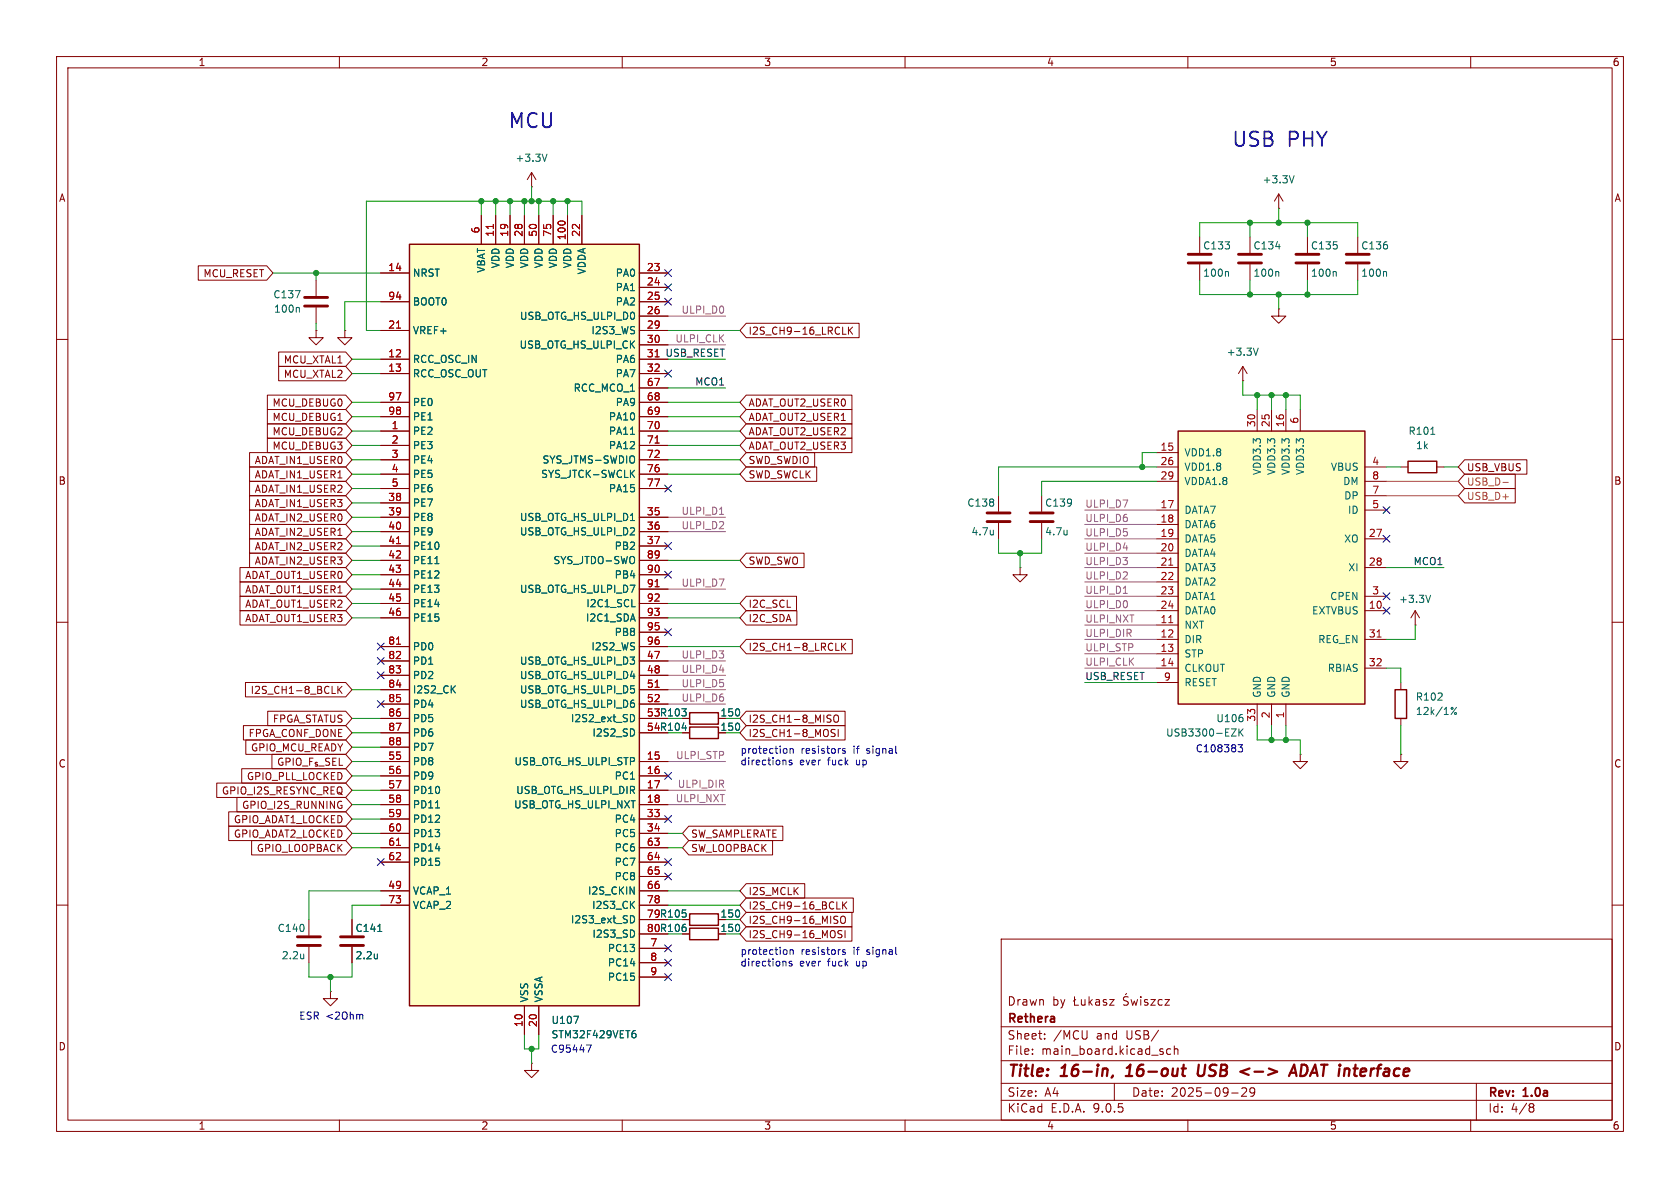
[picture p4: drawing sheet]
<svg xmlns="http://www.w3.org/2000/svg" width="297mm" height="210mm" viewBox="0 0 297 210" stroke-linecap="round" stroke-linejoin="round" font-family="sans-serif">
<g fill="none" stroke="#840000" stroke-width=".18">
<path d="M10 10h277v190h-277zM12 12h273v186h-273zM60 10v2M110 10v2M160 10v2M210 10v2M260 10v2M94 33h.1M94 30.5l-.8 1.3M94 30.5l.7 1.3M94 30.5v2.5M226.1 36.8h.1"/>
<path d="M226.1 34.3l-.8 1.3M226.1 34.3l.7 1.3M226.1 34.3v2.5M55.9 58.4v1.3h1.2l-1.2 1.3-1.3-1.3h1.3M55.9 58.4h.1M55.9 49.5v2.8M55.9 54.4v2.8M61 58.4v1.3h1.2l-1.2 1.3-1.3-1.3h1.3M61 58.4h.1M212.1 41.9v2.8M212.1 46.7v2.8M221 41.9v2.8"/>
<path d="M221 46.7v2.8M226.1 54.6v1.3h1.2l-1.2 1.3-1.3-1.3h1.3M226.1 54.6h.1M10 60h2M219.7 67.3h.1M219.7 64.8l-.8 1.2M219.7 64.8l.8 1.2M219.7 64.8v2.5M285 60h2M176.5 87.6v2.8M176.5 92.5v2.8M247.6 82.6h1.3"/>
<path d="M254 82.6h1.3M10 110h2M180.3 100.3v1.3h1.3l-1.3 1.3-1.2-1.3h1.2M180.3 100.3h.1M250.2 110.5h.1M250.2 108l-.8 1.2M250.2 108l.8 1.2M250.2 108v2.5M285 110h2M229.9 133.4v1.2h1.2l-1.2 1.3-1.3-1.3h1.3M229.9 133.4h.1M247.6 133.4v1.2h1.3l-1.3 1.3-1.2-1.3h1.2"/>
<path d="M247.6 133.4h.1M247.6 120.7v1.2M247.6 127v1.3M10 160h2M54.6 162.6v2.8M54.6 167.4v2.8M58.4 175.3v1.2h1.3l-1.3 1.3-1.3-1.3h1.3M58.4 175.3h.1M62.2 162.6v2.8M62.2 167.4v2.8M120.6 165.1h1.3M120.6 162.6h1.3"/>
<path d="M177 166h108v32h-108zM190 176.2v1.5h.7M190.2 176.7l-.5 .3M191.2 176.7v.9l.4 .1 .2-.1M191.8 176.7v1M192.5 176.2v1.5M192.7 177.1l.4 .6M193.1 176.7l-.6 .6M193.7 176.8h.6l.1 .9M194.4 177.1h-.5a.29 .29 0 0 0-.2 .3 .29 .29 0 0 0 .2 .3l.5-.1M195.6 176.8l-.4-.1-.2 .2 .1 .2 .5 .2v.3h-.6M196.2 176.7h.8l-.8 1h.8"/>
<path d="M199.2 175.6l-.2 .2M199.5 176.3l-.6-.1-.2 .1v.5l.6 .3 .2 .3-.3 .3-.6-.1M200 176.7l.2 1 .3-.7 .3 .7 .3-1M201.7 176.2v.1M201.7 176.7v1M202.9 176.8l-.4-.1-.2 .2 .1 .2 .5 .2v.3h-.6M203.5 176.7h.7l-.7 1h.7M205.5 176.8l-.5-.1-.3 .3v.4l.2 .2h.6M206 176.7h.7l-.7 1h.7M285 160h2M60 198v2M94 188v1.2h1.2l-1.2 1.3-1.3-1.3h1.3"/>
<path d="M94 188h.1M110 198v2M160 198v2M177 194.5h108M177 191.5h108M177 187.5h108M177 181.5h108M182.5 186.3v.1M182.5 185.5v.1M184.7 183.6v.1M184.7 182.8v.1M192.2 182.2l-.1 1.4"/>
<path d="M197 191.5v3M205.5 185.9l.2 .2-.2 .3M205.5 185.4l.1 .1M207 185.5l-.5-.1-.3 .3v.4l.2 .2h.6M207.6 185.5l.2-.1 .4 .1v.9M207.6 184.9v1.5M210 198v2M217.7 193.2h1.2M219.5 192.4l.6-.1 .2 .1 .1 .3-.9 1.1h.9M221.8 192.9l-.3 .3h-.3l-.2-.3 .1-.5 .4-.1 .2 .1a.99 .99 0 0 1-.3 1.4h-.3M260 198v2M261 191.5v6.5"/>
<path d="M270.6 195.1l.4 .1 .2 .2-.3 .3M270.6 195.7h.3M270.9 195.7l.2 .2 .1 .4-.2 .2-.4 .1"/>
</g>
<path d="M196.7 190.1l-.2 .4M199 190.2h1.2M199.6 188.5l-.4 .3M208.9 188.9h.8M211.9 188.2l-.2 1.6 .2 .3a.66 .66 0 0 0 .9-.1M220.9 188.9l-1.6 .5 1.5 .6M227.9 190.2l.9-2 .4 2M228.1 189.6h1M230.6 188.2h-.5l-.2 2 .7-.1" fill="none" stroke="#840000" stroke-width=".4"/>
<g fill="none" stroke="#006464" stroke-width=".18">
<path d="M96.7 27.2l-.4 1.3M228.8 31.1l-.4 1.2M52.2 51.4h.8l-.5 1.2M52.7 54.3l.2 .2v.7M217 48l.2 .2v.6M225.5 43.6h.8M225.9 48l.2 .2v.6M222.4 61.5l-.4 1.3M252.9 76.8h.8M175.6 93.7v.9M175.6 94.4l-.1 .1M252.9 105.2l-.4 1.3"/>
<path d="M256.6 125.1l.1-.1 .2 .2-.2 .2-.1-.1M257.5 125l-1 1.3M53.7 168.6v.9M53.7 169.4h-.1M66.7 168.6v.9M66.7 169.4h.1M66.8 164.7h.7"/>
<circle cx="257.3" cy="126.1" r=".18"/>
</g>
<path d="M53.8 52.6h4.1M53.8 54.1h4.1M210.1 45h4M210.1 46.5h4M218.9 45h4.1M218.9 46.5h4.1M174.5 90.7h4.1M174.5 92.2h4.1M52.6 165.6h4M52.6 167.1h4M60.2 165.6h4.1M60.2 167.1h4.1" fill="none" stroke="#840000" stroke-width=".51"/>
<path d="M248.9 81.5h5.1v2.1h-5.1zM246.6 121.9h2.1v5.1h-2.1zM121.9 164.1h5.1v2h-5.1zM121.9 161.5h5.1v2.1h-5.1z" fill="none" stroke="#840000" stroke-width=".25"/>
<path d="M72.4 43.2h40.6v134.6h-40.6z" fill="#ffffc2"/>
<path d="M72.4 43.2h40.6v134.6h-40.6z" fill="none" stroke="#840000" stroke-width=".25"/>
<g fill="none" stroke="#840000" stroke-width=".18">
<path d="M85.1 38.1v5.1M87.6 38.1v5.1M90.2 38.1v5.1M92.7 38.1v5.1M95.2 38.1v5.1M97.8 38.1v5.1M100.3 38.1v5.1M102.9 38.1v5.1M67.3 48.3h5.1M67.3 53.3h5.1M67.3 58.4h5.1M113 48.3h5.1"/>
<path d="M113 53.3h5.1M113 58.4h5.1M113 50.8h5.1M113 55.9h5.1M67.3 63.5h5.1M67.3 66h5.1M67.3 71.1h5.1M67.3 73.7h5.1M67.3 76.2h5.1M67.3 78.7h5.1M113 63.5h5.1M113 66h5.1"/>
<path d="M113 71.1h5.1M113 73.7h5.1M113 76.2h5.1M113 78.7h5.1M113 61h5.1M113 68.6h5.1M67.3 81.3h5.1M67.3 83.8h5.1M67.3 86.4h5.1M67.3 88.9h5.1M67.3 91.4h5.1M67.3 94h5.1"/>
<path d="M67.3 96.5h5.1M67.3 99.1h5.1M113 81.3h5.1M113 83.8h5.1M113 86.4h5.1M113 91.4h5.1M113 94h5.1M113 96.5h5.1M113 99.1h5.1M184.1 87.6v2.8M184.1 92.5v2.8M67.3 101.6h5.1"/>
<path d="M67.3 104.1h5.1M67.3 106.7h5.1M67.3 109.2h5.1M67.3 114.3h5.1M67.3 116.8h5.1M67.3 119.4h5.1M113 101.6h5.1M113 104.1h5.1M113 106.7h5.1M113 109.2h5.1M113 114.3h5.1M113 116.8h5.1"/>
<path d="M113 119.4h5.1M113 111.8h5.1M67.3 121.9h5.1M67.3 124.5h5.1M67.3 127h5.1M67.3 129.5h5.1M67.3 132.1h5.1M67.3 134.6h5.1M67.3 137.2h5.1M67.3 139.7h5.1M113 121.9h5.1M113 124.5h5.1"/>
<path d="M113 127h5.1M113 129.5h5.1M113 134.6h5.1M113 137.2h5.1M113 139.7h5.1M67.3 142.2h5.1M67.3 144.8h5.1M67.3 147.3h5.1M67.3 149.9h5.1M67.3 152.4h5.1M67.3 157.5h5.1M113 142.2h5.1"/>
<path d="M113 144.8h5.1M113 147.3h5.1M113 149.9h5.1M113 152.4h5.1M113 157.5h5.1M113 154.9h5.1M67.3 160h5.1M92.7 177.8v5.1M95.2 177.8v5.1M113 160h5.1M113 162.6h5.1M113 165.1h5.1"/>
<path d="M113 167.6h5.1M113 170.2h5.1M113 172.7h5.1"/>
</g>
<path d="M87.2 39.7v.7M70.1 58h.7M115.8 63.1h.7M115.8 78.3h.7M70.1 96.1h.7M70.1 113.9h.7M115.8 103.7h.7M115.8 121.5h.7M70.1 149.4h.7" fill="none" stroke="#a90000" stroke-width=".18"/>
<g fill="none" stroke="#006464" stroke-width=".18">
<path d="M111.5 76.8h.7M76.9 99.6h.7M111.5 92h.7M111.6 83.7l.6 .7M112 80.7a.9 .9 0 0 1 0 1.1M112.2 83.1l-.7 .8M188.6 93.7v.9M188.6 94.4v.1M111.7 107.3h.6M111.8 126.3a.68 .68 0 0 1 .4 .6 .68 .68 0 0 1-.4 .7M77 142.8h.7M101.4 179.6h.9l-.6 1.3"/>
<path d="M111.8 161.9a.68 .68 0 0 1 .4 .6 .68 .68 0 0 1-.4 .6M112 182.7h.2l.2 .2v.4l-.4 .2M112.1 182.2h.2"/>
</g>
<path d="M182.1 90.7h4.1M182.1 92.2h4.1" fill="none" stroke="#840000" stroke-width=".51"/>
<path d="M208.3 76.2h33v48.3h-33z" fill="#ffffc2"/>
<path d="M208.3 76.2h33v48.3h-33zM121.9 128.5h5.1v2.1h-5.1zM121.9 126h5.1v2h-5.1z" fill="none" stroke="#840000" stroke-width=".25"/>
<g fill="none" stroke="#840000" stroke-width=".18">
<path d="M85.1 38.1v5.1M87.6 38.1v5.1M90.2 38.1v5.1M92.7 38.1v5.1M95.2 38.1v5.1M97.8 38.1v5.1M100.3 38.1v5.1M102.9 38.1v5.1M35.1 47h12l1.2 1.3-1.2 1.2h-12zM67.3 48.3h5.1M67.3 53.3h5.1M67.3 58.4h5.1"/>
<path d="M113 48.3h5.1M113 53.3h5.1M113 58.4h5.1M113 50.8h5.1M113 55.9h5.1M131.9 57.1h20v2.6h-20l-1.1-1.3zM149 59.1h.6M150 57.8v1.3M150.2 58.4l.5 .7M150.7 57.8l-.7 .7M231.1 41.9v2.8M231.1 46.7v2.8"/>
<path d="M240 41.9v2.8M240 46.7v2.8M47.3 74.9h13.8l1.1 1.3-1.1 1.3h-13.8zM47.3 69.8h13.8l1.1 1.3-1.1 1.3h-13.8zM47.3 72.4h13.8l1.1 1.3-1.1 1.2h-13.8zM47.3 77.5h13.8l1.1 1.2-1.1 1.3h-13.8zM49.3 62.2h11.8l1.1 1.3-1.1 1.3h-11.8zM49.3 64.8h11.8l1.1 1.2-1.1 1.3h-11.8zM67.3 63.5h5.1M67.3 66h5.1M67.3 71.1h5.1M67.3 73.7h5.1"/>
<path d="M67.3 76.2h5.1M67.3 78.7h5.1M113 63.5h5.1M113 66h5.1M113 71.1h5.1M113 73.7h5.1M113 76.2h5.1M113 78.7h5.1M113 61h5.1M113 68.6h5.1M131.9 77.5h18.7v2.5h-18.7l-1.1-1.3zM131.9 74.9h18.7v2.6h-18.7l-1.1-1.3z"/>
<path d="M131.9 72.4h18.7v2.5h-18.7l-1.1-1.2zM131.9 69.8h18.7v2.6h-18.7l-1.1-1.3zM222.2 72.4v3.8M224.8 72.4v3.8M227.3 72.4v3.8M229.9 72.4v3.8M44.1 97.8h17l1.1 1.3-1.1 1.2h-17zM44.1 87.6h17l1.1 1.3-1.1 1.3h-17zM44.1 90.2h17l1.1 1.2-1.1 1.3h-17zM44.1 80h17l1.1 1.3-1.1 1.3h-17zM44.1 85.1h17l1.1 1.3-1.1 1.2h-17zM44.1 82.5h17l1.1 1.3-1.1 1.3h-17z"/>
<path d="M44.1 95.2h17l1.1 1.3-1.1 1.3h-17zM44.1 92.7h17l1.1 1.3-1.1 1.3h-17zM67.3 81.3h5.1M67.3 83.8h5.1M67.3 86.4h5.1M67.3 88.9h5.1M67.3 91.4h5.1M67.3 94h5.1M67.3 96.5h5.1M67.3 99.1h5.1M113 81.3h5.1M113 83.8h5.1"/>
<path d="M113 86.4h5.1M113 91.4h5.1M113 94h5.1M113 96.5h5.1M113 99.1h5.1M131.9 97.8h10.2v2.5h-10.2l-1.1-1.2zM131.9 82.5h12.5v2.6h-12.5l-1.1-1.3zM131.9 80h12.1v2.6h-12.1l-1.1-1.3zM204.5 82.6h3.8M204.5 85.1h3.8M204.5 90.2h3.8M204.5 95.3h3.8"/>
<path d="M204.5 80h3.8M204.5 92.7h3.8M204.5 97.8h3.8M241.3 82.6h3.8M241.3 85.1h3.8M241.3 87.6h3.8M241.3 90.2h3.8M241.3 95.3h3.8M258.9 83.8h9v2.6h-9l-1.1-1.3zM258.9 81.3h11v2.5h-11l-1.1-1.2zM258.9 86.4h9v2.5h-9l-1.1-1.3zM42.4 100.3h18.7l1.1 1.3-1.1 1.3h-18.7z"/>
<path d="M42.4 105.4h18.7l1.1 1.3-1.1 1.3h-18.7zM42.4 107.9h18.7l1.1 1.3-1.1 1.3h-18.7zM42.4 102.9h18.7l1.1 1.2-1.1 1.3h-18.7zM67.3 101.6h5.1M67.3 104.1h5.1M67.3 106.7h5.1M67.3 109.2h5.1M67.3 114.3h5.1M67.3 116.8h5.1M67.3 119.4h5.1M113 101.6h5.1M113 104.1h5.1"/>
<path d="M113 106.7h5.1M113 109.2h5.1M113 114.3h5.1M113 116.8h5.1M113 119.4h5.1M113 111.8h5.1M131.9 113h18.8v2.6h-18.8l-1.1-1.3zM131.9 105.4h8.9v2.6h-8.9l-1.1-1.3zM131.9 107.9h9v2.6h-9l-1.1-1.3zM147.8 115h.6M148.8 113.7v1.3M149 114.2l.5 .8"/>
<path d="M149.5 113.7l-.7 .7M204.5 100.3h3.8M204.5 105.4h3.8M204.5 108h3.8M204.5 113h3.8M204.5 118.1h3.8M204.5 102.9h3.8M204.5 110.5h3.8M204.5 115.6h3.8M241.3 100.3h3.8M241.3 105.4h3.8M241.3 108h3.8"/>
<path d="M241.3 113h3.8M241.3 118.1h3.8M38.3 138.4h22.8l1.1 1.3-1.1 1.3h-22.8zM42.7 135.9h18.4l1.1 1.3-1.1 1.2h-18.4zM43 128.3h18.1l1.1 1.2-1.1 1.3h-18.1zM43.4 120.6h17.7l1.1 1.3-1.1 1.3h-17.7zM43.5 130.8h17.6l1.1 1.3-1.1 1.3h-17.6zM47.3 125.7h13.8l1.1 1.3-1.1 1.3h-13.8zM48.1 133.3h13l1.1 1.3-1.1 1.3h-13zM58.7 122.6h.6M59.7 121.3v1.3M59.9 121.9l.6 .7"/>
<path d="M60.5 121.3l-.8 .7M67.3 129.5h5.1M67.3 127h5.1M67.3 121.9h5.1M67.3 124.5h5.1M67.3 132.1h5.1M67.3 134.6h5.1M67.3 137.2h5.1M67.3 139.7h5.1M113 129.5h5.1M113 127h5.1M113 121.9h5.1"/>
<path d="M113 124.5h5.1M113 134.6h5.1M113 137.2h5.1M113 139.7h5.1M120.6 129.5h1.3M120.6 127h1.3M131.9 125.7h17.5v2.6h-17.5l-1.1-1.3zM131.9 128.3h17.5v2.5h-17.5l-1.1-1.3zM146.9 129.3l.7 .5-.2 .4-.5-.1M147.6 126.5l.1-.1a.43 .43 0 0 1 .5 .4v.4a.42 .42 0 0 1-.4 .5 .42 .42 0 0 1-.4-.5v-.4zM147.6 129l-.4-.1-.3 .3M148.2 128.9v1.3"/>
<path d="M204.5 120.7h3.8M222.2 124.5v3.8M224.8 124.5v3.8M227.3 124.5v3.8M40.4 146h20.7l1.1 1.3-1.1 1.3h-20.7zM40.4 143.5h20.7l1.1 1.3-1.1 1.3h-20.7zM41.9 141h19.2l1.1 1.2-1.1 1.3h-19.2zM44.5 148.6h16.6l1.1 1.3-1.1 1.2h-16.6zM67.3 142.2h5.1M67.3 144.8h5.1M67.3 147.3h5.1M67.3 149.9h5.1"/>
<path d="M67.3 152.4h5.1M67.3 157.5h5.1M113 142.2h5.1M113 144.8h5.1M113 147.3h5.1M113 149.9h5.1M113 152.4h5.1M113 157.5h5.1M113 154.9h5.1M121.8 146h16.6v2.6h-16.6l-1.2-1.3zM121.8 148.6h14.8v2.5h-14.8l-1.2-1.2zM131.9 156.2h10.4v2.6h-10.4l-1.1-1.3z"/>
<path d="M131.9 158.7h19v2.6h-19l-1.1-1.3zM149 159.4v1.3M149.2 160l.5 .7M149.7 159.4l-.7 .7M62.2 162.6v2.8M62.2 167.4v2.8M67.3 160h5.1M92.7 177.8v5.1M95.2 177.8v5.1M113 165.1h5.1M113 162.6h5.1M113 160h5.1"/>
<path d="M113 167.6h5.1M113 170.2h5.1M113 172.7h5.1M120.6 165.1h1.3M120.6 162.6h1.3M131.9 161.3h18.7v2.5h-18.7l-1.1-1.2zM131.9 163.8h18.7v2.6h-18.7l-1.1-1.3zM147.9 162h.2M147.9 160.7h.6M148 162.7l.1 .2-.1 .3M148.7 162.1l.2-.1a.43 .43 0 0 1 .6 .4v.4a.42 .42 0 0 1-.5 .4 .42 .42 0 0 1-.4-.4zM148.8 164.6l-.4-.1-.2 .1v.4l.5 .2 .1 .3-.2 .3-.5-.1"/>
<path d="M149.4 164.5v1.3"/>
</g>
<path d="M87.2 39.7v.7M70.1 58h.7M115.8 63.1h.7M115.8 78.3h.7M70.1 96.1h.7M206.6 99.9h.7M70.1 113.9h.7M115.8 103.7h.7M206.6 110.1h.7M243.4 112.6h.8M115.8 121.5h.7M70.1 149.4h.7" fill="none" stroke="#a90000" stroke-width=".18"/>
<g fill="none" stroke="#006464" stroke-width=".18">
<path d="M236.1 48l.1 .2v.6M244.9 48l.2 .2v.6M111.5 76.8h.7M76.9 99.6h.7M111.5 92h.7M111.6 83.7l.6 .7M112 80.7a.9 .9 0 0 1 0 1.1M112.2 83.1l-.7 .8M111.7 107.3h.6M111.8 126.3a.68 .68 0 0 1 .4 .6 .68 .68 0 0 1-.4 .7M120.6 128.7h.8M217.7 128.8h.8l-.8 1.3h.8"/>
<path d="M219 128.8v1.3M219.2 129.4l.6 .7M219.7 126.9v.6M219.8 128.8l-.8 .8M77 142.8h.7M66.7 168.6v.9M66.7 169.4h.1M66.8 164.7h.7M101.4 179.6h.9l-.6 1.3M111.8 161.9a.68 .68 0 0 1 .4 .6 .68 .68 0 0 1-.4 .6M112 182.7h.2l.2 .2v.4l-.4 .2M112.1 182.2h.2"/>
</g>
<path d="M229.1 45h4.1M229.1 46.5h4.1M238 45h4.1M238 46.5h4.1" fill="none" stroke="#840000" stroke-width=".51"/>
<path d="M245.1 87.6h12.7M245.1 85.1h12.7M265.7 85.3h1" fill="none" stroke="#cd7d00" stroke-width=".18"/>
<g fill="none" stroke="#985976" stroke-width=".18">
<path d="M118.1 55.9h10.2M118.1 61h10.2M118.1 94h10.2M118.1 91.4h10.2M127.2 90.9h.7M191.8 97.8h12.7M191.8 92.7h12.7M191.8 95.3h12.7M191.8 90.2h12.7M118.1 104.1h10.2M118.1 116.8h10.2M118.1 119.4h10.2"/>
<path d="M191.8 100.3h12.7M191.8 108h12.7M191.8 110.5h12.7M191.8 113h12.7M191.8 115.6h12.7M191.8 118.1h12.7M191.8 102.9h12.7M191.8 105.4h12.7M198.6 104.9h.7M118.1 124.5h10.2M118.1 121.9h10.2M118.1 134.6h10.2"/>
<path d="M118.1 139.7h10.2M118.1 142.2h10.2"/>
</g>
<g fill="none" stroke="#009600" stroke-width=".18">
<path d="M85.1 35.6v2.5M87.6 35.6v2.5M90.2 35.6v2.5M92.7 35.6v2.5M94 33v2.6M95.2 35.6v2.5M97.8 35.6v2.5M100.3 35.6v2.5M102.9 38.1v-2.5h-38.1v22.8h2.5M221 39.4v2.5M226.1 36.8v2.6M231.1 39.4v2.5"/>
<path d="M48.3 48.3h19M55.9 48.3v1.2M55.9 57.2v1.2M67.3 53.3h-6.3v5.1M118.1 58.4h12.7M212.1 49.5v2.6h27.9v-2.6M212.1 41.9v-2.5h27.9v2.5M221 49.5v2.6M226.1 52.1v2.5M231.1 49.5v2.6M62.2 71.1h5.1M62.2 63.5h5.1"/>
<path d="M62.2 73.7h5.1M62.2 78.7h5.1M62.2 76.2h5.1M62.2 66h5.1M118.1 71.1h12.7M118.1 63.5h10.2M118.1 68.6h10.2M118.1 73.7h12.7M118.1 78.7h12.7M118.1 76.2h12.7M219.7 67.3v2.6h10.2v2.5M222.2 69.9v2.5"/>
<path d="M224.8 69.9v2.5M227.3 69.9v2.5M62.2 99.1h5.1M62.2 81.3h5.1M62.2 94h5.1M62.2 83.8h5.1M62.2 86.4h5.1M62.2 88.9h5.1M62.2 91.4h5.1M62.2 96.5h5.1M118.1 99.1h12.7M118.1 81.3h12.7"/>
<path d="M118.1 83.8h12.7M176.5 95.3v2.5h7.6v-2.5M180.3 97.8v2.5M204.5 82.6h-28v5M204.5 85.1h-20.4v2.5M204.5 80h-2.6v2.6M245.1 82.6h2.5M255.3 82.6h2.5M62.2 109.2h5.1M62.2 104.1h5.1M62.2 106.7h5.1M62.2 101.6h5.1"/>
<path d="M118.1 109.2h12.7M118.1 106.7h12.7M118.1 114.3h12.7M245.1 100.3h10.2M245.1 118.1h2.5v2.6M250.2 110.5v2.5h-5.1M62.2 121.9h5.1M62.2 127h5.1M62.2 129.5h5.1M62.2 137.2h5.1M62.2 139.7h5.1M62.2 134.6h5.1"/>
<path d="M62.2 132.1h5.1M128.3 127h2.5M128.3 129.5h2.5M191.8 120.7h12.7M222.2 128.3v2.5h7.7v2.6M224.8 128.3v2.5M227.3 128.3v2.5M247.6 128.3v5.1M62.2 149.9h5.1M62.2 147.3h5.1M62.2 142.2h5.1M62.2 144.8h5.1"/>
<path d="M67.3 157.5h-12.7v5.1M118.1 149.9h2.5M118.1 147.3h2.5M118.1 157.5h12.7M54.6 170.2v2.5h7.6v-2.5M58.4 172.7v2.6M67.3 160h-5.1v2.6M118.1 160h12.7M128.3 165.1h2.5M128.3 162.6h2.5M92.7 182.9v2.5h2.5v-2.5M94 185.4v2.6"/>
</g>
<g fill="none" stroke="#000084" stroke-width=".18">
<path d="M117.5 47.7l1.2 1.2M117.5 50.2l1.2 1.2M117.5 52.7l1.2 1.2M118.7 47.7l-1.2 1.2M118.7 50.2l-1.2 1.2M118.7 52.7l-1.2 1.2M117.5 65.4l1.2 1.2M118.7 65.4l-1.2 1.2M117.5 95.9l1.2 1.2M117.5 85.8l1.2 1.2M118.7 95.9l-1.2 1.2M118.7 85.8l-1.2 1.2"/>
<path d="M244.5 94.6l1.2 1.3M244.5 89.6l1.2 1.2M245.7 94.6l-1.2 1.3M245.7 89.6l-1.2 1.2M66.7 118.8l1.2 1.2M66.7 113.7l1.2 1.2M66.7 116.2l1.2 1.2M67.9 118.8l-1.2 1.2M67.9 113.7l-1.2 1.2M67.9 116.2l-1.2 1.2M117.5 101l1.2 1.2M117.5 111.2l1.2 1.2"/>
<path d="M118.7 101l-1.2 1.2M118.7 111.2l-1.2 1.2M244.5 104.8l1.2 1.2M244.5 107.3l1.2 1.3M245.7 104.8l-1.2 1.2M245.7 107.3l-1.2 1.3M66.7 123.9l1.2 1.2M67.9 123.9l-1.2 1.2M117.5 136.6l1.2 1.2M118.7 136.6l-1.2 1.2M66.7 151.8l1.2 1.2M67.9 151.8l-1.2 1.2"/>
<path d="M117.5 154.3l1.2 1.2M117.5 144.2l1.2 1.2M117.5 151.8l1.2 1.2M118.7 154.3l-1.2 1.2M118.7 144.2l-1.2 1.2M118.7 151.8l-1.2 1.2M117.5 167l1.2 1.2M117.5 169.6l1.2 1.2M117.5 172.1l1.2 1.2M118.7 167l-1.2 1.2M118.7 169.6l-1.2 1.2M118.7 172.1l-1.2 1.2"/>
</g>
<g fill="none" stroke="#0000c2" stroke-width=".18">
<path d="M138.9 134.4l.1 .8M139.1 132.4v.6M139.7 132.3v.9M139.7 132.4l.2-.1 .3 .1v.8M140 134.4h-.3l-.2 .1 .1 .2 .4 .1v.3h-.5M149.4 132.4l-.3-.1-.2 .2 .1 .2 .4 .1v.3h-.5M218.9 131.6h.8l-.5 .5 .4 .2v.5l-.2 .1h-.5M63.8 179.3l.3 .2v.7M138.9 170l.1 .8M139.1 168v.6M139.7 167.9v.8M139.7 168l.2-.1h.3v.8"/>
<path d="M140 170l-.3-.1-.2 .2 .1 .2 .4 .1v.3h-.5M149.4 167.9h-.3l-.2 .2 .1 .1 .4 .2v.3h-.5M103.7 184.7h.8l-.5 1.3"/>
</g>
<g fill="#009600" stroke="#009600" stroke-width=".18">
<circle cx="221" cy="39.4" r=".46"/>
<circle cx="226.1" cy="39.4" r=".46"/>
<circle cx="231.1" cy="39.4" r=".46"/>
<circle cx="226.1" cy="52.1" r=".46"/>
<circle cx="221" cy="52.1" r=".46"/>
<circle cx="227.3" cy="69.9" r=".46"/>
<circle cx="231.1" cy="52.1" r=".46"/>
<circle cx="222.2" cy="69.9" r=".46"/>
<circle cx="224.8" cy="69.9" r=".46"/>
<circle cx="97.8" cy="35.6" r=".46"/>
<circle cx="95.2" cy="35.6" r=".46"/>
<circle cx="87.6" cy="35.6" r=".46"/>
<circle cx="85.1" cy="35.6" r=".46"/>
<circle cx="100.3" cy="35.6" r=".46"/>
<circle cx="90.2" cy="35.6" r=".46"/>
<circle cx="92.7" cy="35.6" r=".46"/>
<circle cx="94" cy="35.6" r=".46"/>
<circle cx="224.8" cy="130.8" r=".46"/>
<circle cx="227.3" cy="130.8" r=".46"/>
<circle cx="180.3" cy="97.8" r=".46"/>
<circle cx="201.9" cy="82.6" r=".46"/>
<circle cx="94" cy="185.4" r=".46"/>
<circle cx="58.4" cy="172.7" r=".46"/>
<circle cx="55.9" cy="48.3" r=".46"/>
</g>
<g font-size="3.5" fill="#0000c2">
<text x="89.7" y="23.1">MCU</text>
<text x="217.6" y="26.4">USB</text>
<text x="227.6" y="26.4">PHY</text>
</g>
<g font-size="2.8" fill="#840000">
<text x="178" y="190.9">Title:</text>
<text x="187.7" y="190.9">16-in,</text>
<text x="200" y="190.9">16-out</text>
<text x="213.4" y="190.9">USB</text>
<text x="221.7" y="190.9">&lt;-&gt;</text>
<text x="231.4" y="190.9">ADAT interface</text>
</g>
<g font-size="2.1" fill="#840000">
<text x="178" y="178">Drawn</text>
<text x="186" y="178">by</text>
<text x="178" y="184">Sheet:</text>
<text x="178" y="181.2">Rethera</text>
<text x="186.2" y="184">/MCU</text>
<text x="193.9" y="184">and</text>
<text x="199.3" y="184">USB/</text>
<text x="178" y="186.7">File:</text>
<text x="184.1" y="186.7">main_board.kicad_sch</text>
<text x="178" y="196.9">KiCad</text>
<text x="178" y="194.1">Size:</text>
<text x="184.7" y="194.1">A4</text>
<text x="185.7" y="196.9">E.D.A.</text>
<text x="193.3" y="196.9">9.0.5</text>
<text x="200" y="194.1">Date:</text>
<text x="207" y="194.1">2025-09-29</text>
<text x="263" y="194.3">Rev:</text>
<text x="263" y="196.9">Id:</text>
<text x="267.1" y="196.9">4/8</text>
<text x="269.4" y="194.3">1.0a</text>
</g>
<g font-size="1.8" fill="#840000">
<text x="35" y="11.9">1</text>
<text x="85" y="11.9">2</text>
<text x="135" y="11.9">3</text>
<text x="185" y="11.9">4</text>
<text x="235" y="11.9">5</text>
<text x="285" y="11.9">6</text>
<text x="10.3" y="35.9">A</text>
<text x="285.3" y="35.9">A</text>
<text x="35.9" y="49.2">MCU_RESET</text>
<text x="132.2" y="59.4">I2S_CH9-16_LRCLK</text>
<text x="50.1" y="64.5">MCU_XTAL1</text>
<text x="50.1" y="67">MCU_XTAL2</text>
<text x="48.1" y="77.2">MCU_DEBUG2</text>
<text x="48.1" y="72.1">MCU_DEBUG0</text>
<text x="48.1" y="74.6">MCU_DEBUG1</text>
<text x="132.2" y="77.2">ADAT_OUT2_USER2</text>
<text x="132.2" y="74.6">ADAT_OUT2_USER1</text>
<text x="132.2" y="72.1">ADAT_OUT2_USER0</text>
<text x="44.9" y="82.2">ADAT_IN1_USER0</text>
<text x="48.1" y="79.7">MCU_DEBUG3</text>
<text x="132.2" y="79.7">ADAT_OUT2_USER3</text>
<text x="132.2" y="82.2">SWD_SWDIO</text>
<text x="259.2" y="83.5">USB_VBUS</text>
<text x="10.3" y="85.9">B</text>
<text x="44.9" y="89.9">ADAT_IN1_USER3</text>
<text x="44.9" y="87.3">ADAT_IN1_USER2</text>
<text x="44.9" y="84.8">ADAT_IN1_USER1</text>
<text x="132.2" y="84.8">SWD_SWCLK</text>
<text x="285.3" y="85.9">B</text>
<text x="44.9" y="92.4">ADAT_IN2_USER0</text>
<text x="44.9" y="94.9">ADAT_IN2_USER1</text>
<text x="44.9" y="100">ADAT_IN2_USER3</text>
<text x="44.9" y="97.5">ADAT_IN2_USER2</text>
<text x="132.2" y="100">SWD_SWO</text>
<text x="43.2" y="102.6">ADAT_OUT1_USER0</text>
<text x="43.2" y="107.6">ADAT_OUT1_USER2</text>
<text x="43.2" y="105.1">ADAT_OUT1_USER1</text>
<text x="132.2" y="107.6">I2C_SCL</text>
<text x="43.2" y="110.2">ADAT_OUT1_USER3</text>
<text x="132.2" y="110.2">I2C_SDA</text>
<text x="132.2" y="115.3">I2S_CH1-8_LRCLK</text>
<text x="44.2" y="122.9">I2S_CH1-8_BCLK</text>
<text x="43.8" y="130.5">FPGA_CONF_DONE</text>
<text x="48.1" y="128">FPGA_STATUS</text>
<text x="127.3" y="129.4">150</text>
<text x="127.3" y="126.8">150</text>
<text x="132.2" y="128">I2S_CH1-8_MISO</text>
<text x="132.2" y="130.5">I2S_CH1-8_MOSI</text>
<text x="10.3" y="135.9">C</text>
<text x="44.3" y="133">GPIO_MCU_READY</text>
<text x="48.9" y="135.6">GPIO_F_{s}_SEL</text>
<text x="285.3" y="135.9">C</text>
<text x="39.1" y="140.7">GPIO_I2S_RESYNC_REQ</text>
<text x="42.7" y="143.2">GPIO_I2S_RUNNING</text>
<text x="43.5" y="138.1">GPIO_PLL_LOCKED</text>
<text x="41.2" y="148.3">GPIO_ADAT2_LOCKED</text>
<text x="41.2" y="145.7">GPIO_ADAT1_LOCKED</text>
<text x="122.1" y="148.3">SW_SAMPLERATE</text>
<text x="45.3" y="150.8">GPIO_LOOPBACK</text>
<text x="122.1" y="150.8">SW_LOOPBACK</text>
<text x="132.2" y="158.4">I2S_MCLK</text>
<text x="132.2" y="161">I2S_CH9-16_BCLK</text>
<text x="127.3" y="164.9">150</text>
<text x="127.3" y="162.4">150</text>
<text x="132.2" y="163.5">I2S_CH9-16_MISO</text>
<text x="132.2" y="166.1">I2S_CH9-16_MOSI</text>
<text x="10.3" y="185.9">D</text>
<text x="285.3" y="185.9">D</text>
<text x="35" y="199.9">1</text>
<text x="85" y="199.9">2</text>
<text x="135" y="199.9">3</text>
<text x="185" y="199.9">4</text>
<text x="235" y="199.9">5</text>
<text x="285" y="199.9">6</text>
</g>
<g font-size="1.8" fill="#006464">
<text x="91" y="28.8">+3.3V</text>
<text x="223.1" y="32.6">+3.3V</text>
<text x="88.5" y="47.5" transform="rotate(-90 88.5 47.5)">VDD</text>
<text x="91" y="47.5" transform="rotate(-90 91 47.5)">VDD</text>
<text x="93.6" y="47.5" transform="rotate(-90 93.6 47.5)">VDD</text>
<text x="96.1" y="47.5" transform="rotate(-90 96.1 47.5)">VDD</text>
<text x="98.7" y="47.5" transform="rotate(-90 98.7 47.5)">VDD</text>
<text x="101.2" y="47.5" transform="rotate(-90 101.2 47.5)">VDD</text>
<text x="212.6" y="44.3">C133</text>
<text x="221.5" y="44.3">C134</text>
<text x="231.7" y="44.3">C135</text>
<text x="240.5" y="44.3">C136</text>
<text x="48.2" y="52.9">C137</text>
<text x="72.9" y="49.1">NRST</text>
<text x="86" y="48.3" transform="rotate(-90 86 48.3)">VBAT</text>
<text x="103.7" y="48.6" transform="rotate(-90 103.7 48.6)">VDDA</text>
<text x="108.8" y="49.1">PA0</text>
<text x="108.8" y="51.7">PA1</text>
<text x="212.6" y="49.1">100n</text>
<text x="221.5" y="49.1">100n</text>
<text x="231.7" y="49.1">100n</text>
<text x="240.5" y="49.1">100n</text>
<text x="48.3" y="55.5">100n</text>
<text x="72.9" y="54.2">BOOT0</text>
<text x="72.9" y="59.3">VREF+</text>
<text x="91.8" y="56.7">USB_OTG_HS_ULPI_D0</text>
<text x="104.5" y="59.3">I2S3_WS</text>
<text x="108.8" y="54.2">PA2</text>
<text x="72.9" y="64.4">RCC_OSC_IN</text>
<text x="91.8" y="61.8">USB_OTG_HS_ULPI_CK</text>
<text x="108.8" y="64.4">PA6</text>
<text x="216.8" y="63.1">+3.3V</text>
<text x="72.9" y="66.9">RCC_OSC_OUT</text>
<text x="72.9" y="72">PE0</text>
<text x="101.3" y="69.4">RCC_MCO_1</text>
<text x="108.8" y="66.9">PA7</text>
<text x="108.8" y="72">PA9</text>
<text x="72.9" y="74.5">PE1</text>
<text x="72.9" y="77.1">PE2</text>
<text x="107.5" y="74.5">PA10</text>
<text x="107.5" y="77.1">PA11</text>
<text x="248.9" y="77.1">R101</text>
<text x="72.9" y="79.6">PE3</text>
<text x="72.9" y="82.1">PE4</text>
<text x="95.8" y="82.1">SYS_JTMS-SWDIO</text>
<text x="107.5" y="79.6">PA12</text>
<text x="209.3" y="80.9">VDD1.8</text>
<text x="209.3" y="83.4">VDD1.8</text>
<text x="235.2" y="83.4">VBUS</text>
<text x="250.2" y="79.6">1k</text>
<text x="72.9" y="84.7">PE5</text>
<text x="72.9" y="87.2">PE6</text>
<text x="72.9" y="89.8">PE7</text>
<text x="95.6" y="84.7">SYS_JTCK-SWCLK</text>
<text x="107.5" y="87.2">PA15</text>
<text x="170.9" y="89.8">C138</text>
<text x="184.7" y="89.8">C139</text>
<text x="209.3" y="86">VDDA1.8</text>
<text x="223.1" y="84.1" transform="rotate(-90 223.1 84.1)">VDD3.3</text>
<text x="225.7" y="84.1" transform="rotate(-90 225.7 84.1)">VDD3.3</text>
<text x="228.2" y="84.1" transform="rotate(-90 228.2 84.1)">VDD3.3</text>
<text x="230.7" y="84.1" transform="rotate(-90 230.7 84.1)">VDD3.3</text>
<text x="237.4" y="86">DM</text>
<text x="237.5" y="88.5">DP</text>
<text x="72.9" y="92.3">PE8</text>
<text x="72.9" y="94.8">PE9</text>
<text x="91.8" y="92.3">USB_OTG_HS_ULPI_D1</text>
<text x="91.8" y="94.8">USB_OTG_HS_ULPI_D2</text>
<text x="171.6" y="94.8">4.7u</text>
<text x="184.7" y="94.8">4.7u</text>
<text x="209.3" y="91">DATA7</text>
<text x="209.3" y="93.6">DATA6</text>
<text x="238.2" y="91">ID</text>
<text x="72.9" y="97.4">PE10</text>
<text x="72.9" y="99.9">PE11</text>
<text x="97.7" y="99.9">SYS_JTDO-SWO</text>
<text x="108.6" y="97.4">PB2</text>
<text x="209.3" y="96.1">DATA5</text>
<text x="209.3" y="98.7">DATA4</text>
<text x="209.3" y="101.2">DATA3</text>
<text x="237.5" y="96.1">XO</text>
<text x="238.3" y="101.2">XI</text>
<text x="72.9" y="102.5">PE12</text>
<text x="72.9" y="105">PE13</text>
<text x="72.9" y="107.5">PE14</text>
<text x="91.8" y="105">USB_OTG_HS_ULPI_D7</text>
<text x="103.5" y="107.5">I2C1_SCL</text>
<text x="108.6" y="102.5">PB4</text>
<text x="209.3" y="103.7">DATA2</text>
<text x="209.3" y="106.3">DATA1</text>
<text x="235.1" y="106.3">CPEN</text>
<text x="247.2" y="106.8">+3.3V</text>
<text x="72.9" y="110.1">PE15</text>
<text x="103.5" y="110.1">I2C1_SDA</text>
<text x="108.6" y="112.6">PB8</text>
<text x="209.3" y="108.8">DATA0</text>
<text x="209.3" y="111.4">NXT</text>
<text x="209.3" y="113.9">DIR</text>
<text x="231.9" y="108.8">EXTVBUS</text>
<text x="232.9" y="113.9">REG_EN</text>
<text x="72.9" y="115.2">PD0</text>
<text x="72.9" y="117.7">PD1</text>
<text x="91.8" y="117.7">USB_OTG_HS_ULPI_D3</text>
<text x="104.5" y="115.2">I2S2_WS</text>
<text x="209.3" y="116.4">STP</text>
<text x="209.3" y="119">CLKOUT</text>
<text x="234.6" y="119">RBIAS</text>
<text x="72.9" y="120.2">PD2</text>
<text x="72.9" y="122.8">I2S2_CK</text>
<text x="72.9" y="125.3">PD4</text>
<text x="91.8" y="120.2">USB_OTG_HS_ULPI_D4</text>
<text x="91.8" y="122.8">USB_OTG_HS_ULPI_D5</text>
<text x="91.8" y="125.3">USB_OTG_HS_ULPI_D6</text>
<text x="209.3" y="121.5">RESET</text>
<text x="223.1" y="123.4" transform="rotate(-90 223.1 123.4)">GND</text>
<text x="225.7" y="123.4" transform="rotate(-90 225.7 123.4)">GND</text>
<text x="228.2" y="123.4" transform="rotate(-90 228.2 123.4)">GND</text>
<text x="250.2" y="124.1">R102</text>
<text x="72.9" y="127.9">PD5</text>
<text x="72.9" y="130.4">PD6</text>
<text x="100.8" y="127.9">I2S2_ext_SD</text>
<text x="104.6" y="130.4">I2S2_SD</text>
<text x="114.3" y="126.7">53 R103</text>
<text x="114.3" y="129.3">54 R104</text>
<text x="206" y="130.4">USB3300-EZK</text>
<text x="214.9" y="127.9">U106</text>
<text x="250.2" y="126.6">12k/1%</text>
<text x="72.9" y="132.9">PD7</text>
<text x="72.9" y="135.5">PD8</text>
<text x="90.8" y="135.5">USB_OTG_HS_ULPI_STP</text>
<text x="72.9" y="138">PD9</text>
<text x="72.9" y="140.6">PD10</text>
<text x="72.9" y="143.1">PD11</text>
<text x="90.8" y="143.1">USB_OTG_HS_ULPI_NXT</text>
<text x="91.2" y="140.6">USB_OTG_HS_ULPI_DIR</text>
<text x="108.6" y="138">PC1</text>
<text x="72.9" y="145.6">PD12</text>
<text x="72.9" y="148.2">PD13</text>
<text x="108.6" y="145.6">PC4</text>
<text x="108.6" y="148.2">PC5</text>
<text x="72.9" y="150.7">PD14</text>
<text x="72.9" y="153.3">PD15</text>
<text x="108.6" y="150.7">PC6</text>
<text x="108.6" y="153.3">PC7</text>
<text x="108.6" y="155.8">PC8</text>
<text x="72.9" y="158.3">VCAP_1</text>
<text x="72.9" y="160.9">VCAP_2</text>
<text x="103.9" y="158.3">I2S_CKIN</text>
<text x="104.6" y="160.9">I2S3_CK</text>
<text x="49" y="164.9">C140</text>
<text x="62.7" y="164.9">C141</text>
<text x="100.8" y="163.4">I2S3_ext_SD</text>
<text x="104.6" y="166">I2S3_SD</text>
<text x="49.7" y="169.8">2.2u</text>
<text x="62.7" y="169.8">2.2u</text>
<text x="107.4" y="168.5">PC13</text>
<text x="107.4" y="171">PC14</text>
<text x="107.4" y="173.6">PC15</text>
<text x="93.6" y="177.3" transform="rotate(-90 93.6 177.3)">VSS</text>
<text x="96.1" y="177.3" transform="rotate(-90 96.1 177.3)">VSSA</text>
<text x="97.4" y="183.7">STM32F429VET6</text>
<text x="97.4" y="181.2">U107</text>
</g>
<g font-size="1.8" fill="#a90000">
<text x="84.8" y="41.3" transform="rotate(-90 84.8 41.3)">6</text>
<text x="87.4" y="42" transform="rotate(-90 87.4 42)">11</text>
<text x="89.9" y="42" transform="rotate(-90 89.9 42)">19</text>
<text x="92.5" y="42" transform="rotate(-90 92.5 42)">28</text>
<text x="95" y="42" transform="rotate(-90 95 42)">50</text>
<text x="97.5" y="42" transform="rotate(-90 97.5 42)">75</text>
<text x="102.6" y="42" transform="rotate(-90 102.6 42)">22</text>
<text x="100.1" y="42.6" transform="rotate(-90 100.1 42.6)">100</text>
<text x="68.5" y="48">14</text>
<text x="68.5" y="53.1">94</text>
<text x="114.3" y="48">23</text>
<text x="114.3" y="50.5">24</text>
<text x="114.3" y="53.1">25</text>
<text x="68.5" y="58.2">21</text>
<text x="114.3" y="55.6">26</text>
<text x="114.3" y="58.2">29</text>
<text x="68.5" y="63.2">12</text>
<text x="68.5" y="65.8">13</text>
<text x="114.3" y="60.7">30</text>
<text x="114.3" y="63.2">31</text>
<text x="114.3" y="65.8">32</text>
<text x="68.5" y="70.9">97</text>
<text x="114.3" y="68.3">67</text>
<text x="114.3" y="70.9">68</text>
<text x="68.5" y="73.4">98</text>
<text x="69.1" y="75.9">1</text>
<text x="114.3" y="73.4">69</text>
<text x="114.3" y="75.9">70</text>
<text x="222" y="75.6" transform="rotate(-90 222 75.6)">30</text>
<text x="224.5" y="75.6" transform="rotate(-90 224.5 75.6)">25</text>
<text x="227.1" y="75.6" transform="rotate(-90 227.1 75.6)">16</text>
<text x="229.6" y="75" transform="rotate(-90 229.6 75)">6</text>
<text x="69.1" y="78.5">2</text>
<text x="69.1" y="81">3</text>
<text x="69.1" y="83.6">4</text>
<text x="114.3" y="78.5">71</text>
<text x="114.3" y="81">72</text>
<text x="114.3" y="83.6">76</text>
<text x="205.1" y="79.8">15</text>
<text x="205.1" y="82.3">26</text>
<text x="242.5" y="82.3">4</text>
<text x="68.5" y="88.6">38</text>
<text x="69.1" y="86.1">5</text>
<text x="114.3" y="86.1">77</text>
<text x="205.1" y="84.8">29</text>
<text x="205.1" y="89.9">17</text>
<text x="242.5" y="84.8">8</text>
<text x="242.5" y="87.4">7</text>
<text x="242.5" y="89.9">5</text>
<text x="68.5" y="91.2">39</text>
<text x="68.5" y="93.7">40</text>
<text x="114.3" y="91.2">35</text>
<text x="114.3" y="93.7">36</text>
<text x="205.1" y="92.5">18</text>
<text x="205.1" y="95">19</text>
<text x="241.9" y="95">27</text>
<text x="68.5" y="96.3">41</text>
<text x="68.5" y="98.8">42</text>
<text x="68.5" y="101.3">43</text>
<text x="114.3" y="96.3">37</text>
<text x="114.3" y="98.8">89</text>
<text x="114.3" y="101.3">90</text>
<text x="205.1" y="97.5">20</text>
<text x="205.1" y="100.1">21</text>
<text x="241.9" y="100.1">28</text>
<text x="68.5" y="103.9">44</text>
<text x="68.5" y="106.4">45</text>
<text x="114.3" y="103.9">91</text>
<text x="114.3" y="106.4">92</text>
<text x="205.1" y="102.6">22</text>
<text x="205.1" y="105.2">23</text>
<text x="205.1" y="107.7">24</text>
<text x="241.9" y="107.7">10</text>
<text x="242.5" y="105.2">3</text>
<text x="68.5" y="109">46</text>
<text x="114.3" y="109">93</text>
<text x="114.3" y="111.5">95</text>
<text x="205.1" y="110.2">11</text>
<text x="205.1" y="112.8">12</text>
<text x="241.9" y="112.8">31</text>
<text x="68.5" y="114">81</text>
<text x="68.5" y="116.6">82</text>
<text x="68.5" y="119.1">83</text>
<text x="114.3" y="114">96</text>
<text x="114.3" y="116.6">47</text>
<text x="114.3" y="119.1">48</text>
<text x="205.1" y="115.3">13</text>
<text x="205.1" y="117.9">14</text>
<text x="241.9" y="117.9">32</text>
<text x="68.5" y="121.7">84</text>
<text x="68.5" y="124.2">85</text>
<text x="114.3" y="121.7">51</text>
<text x="114.3" y="124.2">52</text>
<text x="205.7" y="120.4">9</text>
<text x="68.5" y="126.7">86</text>
<text x="68.5" y="129.3">87</text>
<text x="68.5" y="131.8">88</text>
<text x="222" y="127.7" transform="rotate(-90 222 127.7)">33</text>
<text x="224.5" y="127.1" transform="rotate(-90 224.5 127.1)">2</text>
<text x="227.1" y="127.1" transform="rotate(-90 227.1 127.1)">1</text>
<text x="68.5" y="134.4">55</text>
<text x="68.5" y="136.9">56</text>
<text x="114.3" y="134.4">15</text>
<text x="114.3" y="136.9">16</text>
<text x="68.5" y="139.4">57</text>
<text x="68.5" y="142">58</text>
<text x="114.3" y="139.4">17</text>
<text x="114.3" y="142">18</text>
<text x="68.5" y="144.5">59</text>
<text x="68.5" y="147.1">60</text>
<text x="68.5" y="149.6">61</text>
<text x="114.3" y="144.5">33</text>
<text x="114.3" y="147.1">34</text>
<text x="114.3" y="149.6">63</text>
<text x="68.5" y="152.1">62</text>
<text x="114.3" y="152.1">64</text>
<text x="114.3" y="154.7">65</text>
<text x="68.5" y="157.2">49</text>
<text x="68.5" y="159.8">73</text>
<text x="114.3" y="157.2">66</text>
<text x="114.3" y="159.8">78</text>
<text x="114.3" y="162.3">79 R105</text>
<text x="114.3" y="164.8">80 R106</text>
<text x="114.9" y="167.4">7</text>
<text x="114.9" y="169.9">8</text>
<text x="114.9" y="172.5">9</text>
<text x="92.5" y="181.7" transform="rotate(-90 92.5 181.7)">10</text>
<text x="95" y="181.7" transform="rotate(-90 95 181.7)">20</text>
</g>
<g font-size="1.8" fill="#985976">
<text x="120.4" y="55.5">ULPI_D0</text>
<text x="119.3" y="60.6">ULPI_CLK</text>
<text x="191.8" y="89.8">ULPI_D7</text>
<text x="120.4" y="91.1">ULPI_D1</text>
<text x="120.4" y="93.6">ULPI_D2</text>
<text x="191.8" y="92.4">ULPI_D6</text>
<text x="191.8" y="94.9">ULPI_D5</text>
<text x="191.8" y="100">ULPI_D3</text>
<text x="191.8" y="97.4">ULPI_D4</text>
<text x="120.4" y="103.8">ULPI_D7</text>
<text x="191.8" y="107.6">ULPI_D0</text>
<text x="191.8" y="102.5">ULPI_D2</text>
<text x="191.8" y="105.1">ULPI_D1</text>
<text x="191.8" y="110.1">ULPI_NXT</text>
<text x="191.8" y="112.7">ULPI_DIR</text>
<text x="120.4" y="116.5">ULPI_D3</text>
<text x="120.4" y="119">ULPI_D4</text>
<text x="191.8" y="115.2">ULPI_STP</text>
<text x="191.8" y="117.8">ULPI_CLK</text>
<text x="120.4" y="124.1">ULPI_D6</text>
<text x="120.4" y="121.6">ULPI_D5</text>
<text x="119.4" y="134.3">ULPI_STP</text>
<text x="119.4" y="141.9">ULPI_NXT</text>
<text x="119.7" y="139.4">ULPI_DIR</text>
</g>
<g font-size="1.8" fill="#0f0f0f">
<text x="117.5" y="63.2">USB_RESET</text>
<text x="122.8" y="68.2">MCO1</text>
<text x="249.8" y="100">MCO1</text>
<text x="191.8" y="120.3">USB_RESET</text>
</g>
<g font-size="1.8" fill="#cd7d00">
<text x="259.2" y="86">USB_D-</text>
<text x="259.2" y="88.6">USB_D+</text>
</g>
<g font-size="1.8" fill="#0000c2">
<text x="130.8" y="133.4">protection</text>
<text x="130.8" y="135.5">directions</text>
<text x="141.4" y="135.5">ever</text>
<text x="141.6" y="133.4">resistors</text>
<text x="146.5" y="135.5">fuck</text>
<text x="151" y="133.4">if</text>
<text x="151.6" y="135.5">up</text>
<text x="153.5" y="133.4">signal</text>
<text x="211.3" y="133.2">C108383</text>
<text x="130.8" y="169">protection</text>
<text x="130.8" y="171.1">directions</text>
<text x="141.4" y="171.1">ever</text>
<text x="141.6" y="169">resistors</text>
<text x="146.5" y="171.1">fuck</text>
<text x="151" y="169">if</text>
<text x="151.6" y="171.1">up</text>
<text x="153.5" y="169">signal</text>
<text x="52.8" y="180.4">ESR &lt;2Ohm</text>
<text x="97.3" y="186.3">C95447</text>
</g>
</svg>
